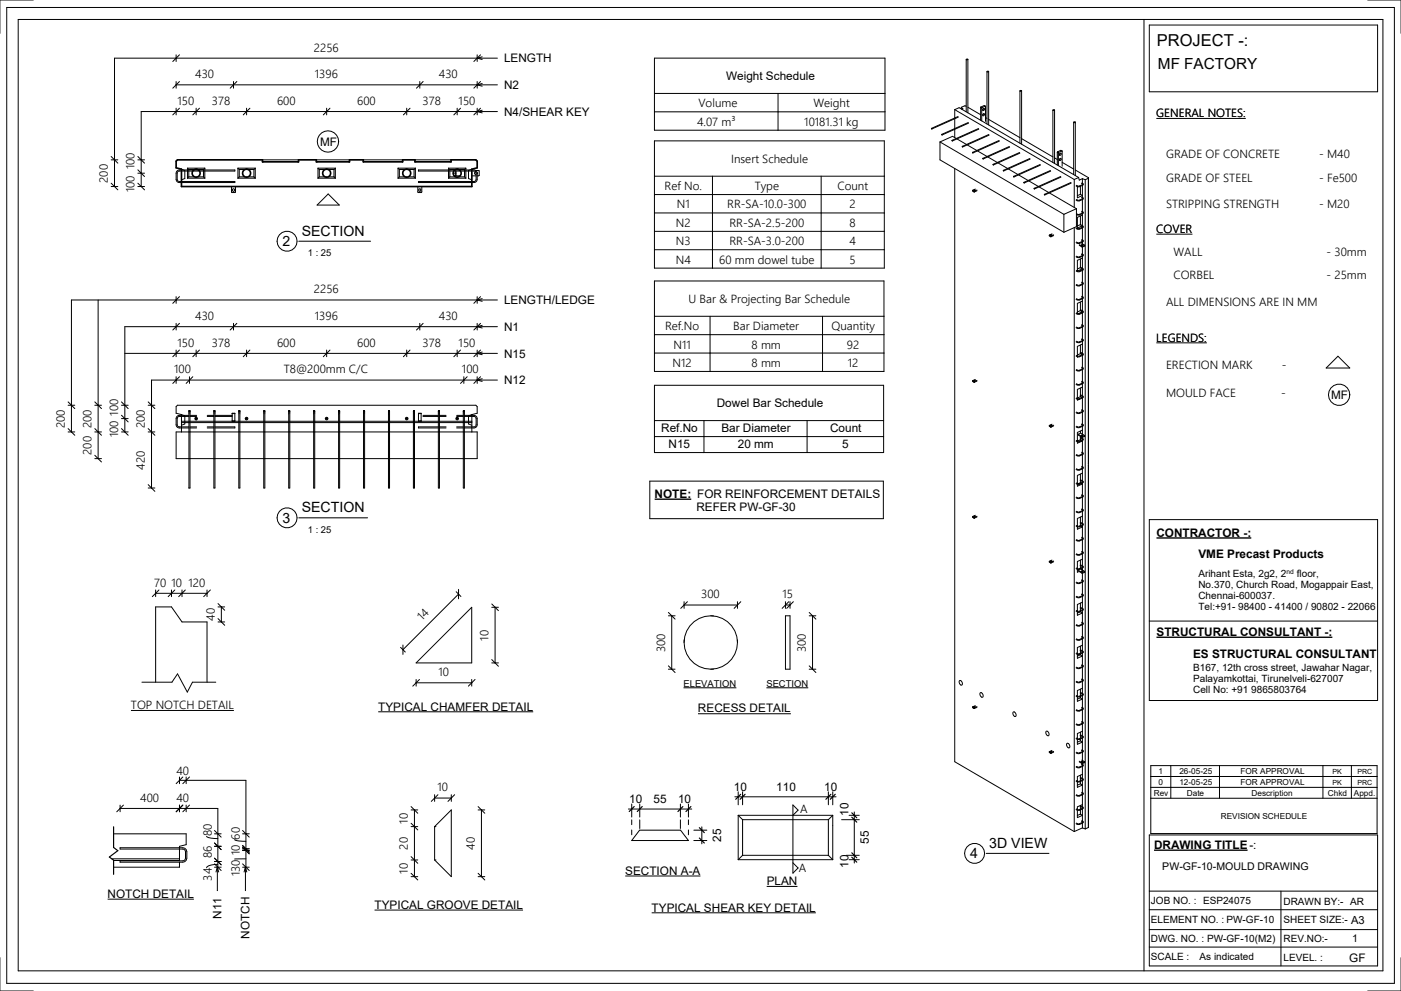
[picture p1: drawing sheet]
<svg xmlns="http://www.w3.org/2000/svg" width="420mm" height="297mm" viewBox="0 0 420 297" stroke-linecap="round" stroke-linejoin="round" font-family="sans-serif">
<g fill="none" stroke="#000" stroke-width=".3">
<path d="M2 2.2h416.1v292.6h-416.1zM5.5 5.8h409.2v285.3h-409.2zM10 0h-10v10M52.8 16.4v2M53.8 16.4l-2 2M143.1 16.4v2M144.1 16.4l-2 2M144.6 17l-1.5 .4 1.5 .4M149.1 17.4h-114.8v38.5M289.7 17.8v15.7M289.8 17.8h.4l-.3 .1zM290.2 17.8v16"/>
<path d="M343 5.8v285.3M344.6 7.5h68.5v20h-68.5zM410.1 0h10v10M52.8 24.4v2M52.8 32.4v2M52.8 25.4h96.3M53.8 32.4l-2 2M53.8 24.4l-2 2M58.8 32.4v2M59.8 32.4l-2 2M70 24.4v2M71 24.4l-2 2"/>
<path d="M73.9 32.4v2M74.9 32.4l-2 2M97.9 32.4v2M98.9 32.4l-2 2M122 32.4v2M123 32.4l-2 2M125.9 24.4v2M126.9 24.4l-2 2M137.1 32.4v2M138.1 32.4l-2 2M143.1 24.4v2M143.1 32.4v2"/>
<path d="M144.1 32.4l-2 2M144.1 24.4l-2 2M144.6 25l-1.5 .4 1.5 .4M144.6 33l-1.5 .4 1.5 .4M149.1 33.4h-106.8v22.5M286.3 32.9l35.8 20.9M286.3 32.9v2.5M286.3 35.6v3M286.3 38.8v2.5M286.3 32.9l1.3-.6 35.8 20.9M287.3 34.9l-8 3.6M287.3 35.1l-7.9 3.6"/>
<path d="M288.2 32.2v.5M288.2 32.2l.5 .4-.3 .2M289.7 31.9l-.5-.2-1 .5M290.2 32.2l3.8 2.2M290.3 36.7l-7.9 3.6M290.4 36.9l-7.9 3.6M293.4 38.5l-7.9 3.6M293.5 38.7l-8 3.6M294 32.2l.4 .2M294 32.2v3.8M294.1 32.1l-.1 .1M294.1 32.1l.3 .2"/>
<path d="M294.4 32.4v3.8M294.4 32.3v.1M294.8 32.6l-.1 .3M294.8 34.1l-.1 .4M295.4 31.8l-.3-.2-1 .5M295.4 31.8l.1 4.6M295.4 31.8l-1 .5M295.5 35.2l.4 .3M295.9 21.5v15.7M296 21.4l.4 .1-.3 .1zM296.4 35.8l9.4 5.5M296.4 21.5v16"/>
<path d="M305.8 27.2v15.7M305.9 27.2h.4l-.3 .2zM306.3 27.2v16M315.7 33v15.7M315.7 32.9l.5 .1-.3 .1zM316.2 33v16M321.9 36.6v15.7M322 36.6l.4 .1-.3 .1zM322.4 36.6v16M33.3 46.9l2 2M33.3 55.9h2M33.3 47.9h2"/>
<path d="M33.3 54.9l2 2M41.3 51.9h2M41.3 54.9l2 2M41.3 55.9h2M41.3 50.9l2 2M41.3 46.9l2 2M41.3 47.9h2M53.1 51.2l.7-.2h16.6v.3h-16.6l-.5 .2-.2 .4 .1 2 .4 .5h16.8v.3h-16.9l-.6-.5-.1-.4v-1.9zM54.4 50.7l1 .4v2.4l-1 .4M56.2 53.4h5.2M56.2 50.4h5.2M56.2 50.4v3"/>
<path d="M56.2 50.4l.4 .4M56.6 53l-.4 .4M56.6 53h1.7M56.6 50.8h1.7M56.6 50.8v2.2M59.3 53h1.7M59.3 50.8h1.7M61 53l.4 .4M61 50.8v2.2M61.4 50.4v3M61.4 50.4l-.4 .4M69.4 55.9l.1 1.8h1l.1-1.8"/>
<path d="M71.3 53.4h5.2M71.3 50.4h5.2M71.3 50.4v3M71.3 50.4l.4 .4M71.7 53h1.8M71.7 50.8h1.8M71.7 53l-.4 .4M71.7 50.8v2.2M74.4 53h1.7M74.4 50.8h1.7M76.1 53l.4 .4M76.1 50.8v2.2"/>
<path d="M76.5 50.4v3M76.5 50.4l-.4 .4M78.7 47.9h10.8M78.7 48.5h.4M89.1 48.5h.4M94.9 47.9h9.9M94.9 48.5h.4M95.3 53.4h5.2M95.3 50.4h5.2M95.3 50.4v3M95.3 50.4l.4 .4M95.7 53h1.8"/>
<path d="M95.7 50.8h1.8M95.7 53l-.4 .4M95.7 50.8v2.2M98.4 53h1.7M98.4 50.8h1.7M100.1 53l.4 .4M100.1 50.8v2.2M100.5 50.4v3M100.5 50.4l-.4 .4M104.3 48.5h.5M108.9 47.9h11.8M108.9 48.5h.2"/>
<path d="M119.4 53.4h5.2M119.4 50.4h5.2M119.4 50.4v3M119.4 50.4l.4 .4M119.8 53h1.7M119.8 50.8h1.7M119.8 53l-.4 .4M119.8 50.8v2.2M120.5 48.5h.2M122.4 53h1.8M122.4 50.8h1.8M124.2 53l.4 .4"/>
<path d="M124.2 50.8v2.2M124.4 47.9h10.8M124.4 48.5h.4M124.6 50.4v3M124.6 50.4l-.4 .4M125.3 55.9l.1 1.8h1l.1-1.8M125.5 51h16.9l.6 .7v2.3l-.4 .6-.5 .1h-16.6v-.3h16.6l.5-.2 .2-.4-.1-2-.4-.5h-16.8zM134.5 53.4h5.2M134.5 50.4h5.2M134.5 50.4v3M134.5 50.4l.4 .4M134.9 48.5h.3"/>
<path d="M134.9 53h1.7M134.9 50.8h1.7M134.9 53l-.4 .4M134.9 50.8v2.2M135.9 51.9h.8M136.2 52.7h1.7M136.7 51.3v1.4M137.6 53h1.7M137.6 50.8h1.7M139.3 53l.4 .4M139.3 50.8v2.2M139.7 50.4v3"/>
<path d="M139.7 50.4l-.4 .4M141.5 50.7l-1 .4v2.4l1 .4M141.5 52.7h1.3M142.6 51.6l-.3 .4 .5 .3M142.6 51.6h.1M142.6 51.1l1.1 .1v1.4l-.6 .1M143 51.7l.1 .4M281.8 42.6v5.3l37.2 21.7M281.8 42.6l37.2 21.7M286.3 50.5v177.9l35.8 20.9M286.7 41.5l-1.1-.6-3.8 1.7M286.9 41.6l2.9 1.7"/>
<path d="M290 43.4l2.9 1.7M291.6 57.1l.4 .4M291.6 57.1l.4 .2M292 57h.4zM292 57.3v.2M292.2 57.5h-.2M292.2 57.3h-.2M292.2 57.3v.2M292.2 57.2h.1M292.4 56.7l-.8 .4M292.9 57.2l-.7 .3M292.9 57l-.7 .3"/>
<path d="M293.1 45.2l2.9 1.7M296.2 47l2.8 1.7M296.5 40.3l-8 3.6M296.6 40.5l-8 3.6M299.2 48.8l2.9 1.7M299.6 42.1l-8 3.6M299.6 42.3l-7.9 3.6M302.3 50.6l2.9 1.7M302.6 43.9l-7.9 3.6M302.7 44.1l-7.9 3.6M305.4 52.4l2.9 1.7M305.7 45.7l-7.9 3.6"/>
<path d="M305.8 45.9l-7.9 3.6M306.3 41.6l9.4 5.4M308.5 54.2l2.8 1.7M308.8 47.5l-7.9 3.6M308.9 47.7l-8 3.6M311.6 56l2.8 1.7M311.9 49.3l-8 3.6M312 49.5l-8 3.6M314.6 57.8l8.2 4.8M315 51.1l-8 3.6M315 51.3l-7.9 3.5M316.2 47.3l.8 .5"/>
<path d="M317 45.7v3.8M317 45.7l.3 .1M317.1 45.5l-.1 .2M317.1 45.5l.3 .2M317.3 45.8v3.9M317.4 45.7l-.1 .1M317.8 46l-.1 .3M317.8 47.6l-.1 .3M318 52.9l-7.9 3.6M318.1 53.1l-7.9 3.5M318.4 45.3l.1 4.5M318.4 45.3l-1 .4"/>
<path d="M318.4 45.3l-.3-.2-1 .4M318.5 48.7l3.4 2M321.1 54.7l-7.9 3.6M321.2 54.9l-8 3.5M322.1 53.8v8.4M322.4 51l4 2.3M323.2 56l-.2 .1v3.2l1.5-.7-.6-.3M323.4 53.2l-1.3 .6M323.4 53.2l.2 .8 .9-.4M323.9 55.8v2.5M323.9 58.3l-.9 .4M324.3 55l.3 .2"/>
<path d="M324.3 59.3l.3 .1M324.4 54.8l.4 .4-.2 .4a1.68 1.68 0 0 1-1.6 .3l-.4-.2M324.4 59.1l.4 .3-.2 .4a1.68 1.68 0 0 1-1.6 .4l-.4-.2M324.5 53.6v1.3M324.5 55.2v.2M324.5 55.6v3.6M324.5 59.4v.2M324.5 59.8v3.6M324.5 53.6l.9 .3M324.6 55.2l-1.1 .6-.8-.2M324.6 59.4l-1.1 .6-.8-.2M325.4 53.9v194.6"/>
<path d="M326.3 53.5v194.6M326.3 53.5l-.9 .4M326.4 53.3l-.1 85.7M326.4 53.3l-.1 .2M95.1 61.5l3.3-3.3 3.3 3.3zM314.6 70.5l.4 .5M314.6 70.5l.4 .3M315 70.5h.4zM315 70.8v.2M315.2 71h-.2M315.2 70.7l-.2 .1M315.2 70.7v.3"/>
<path d="M315.2 70.6h.1M315.4 70.1l-.8 .4M315.9 70.6l-.7 .4M315.9 70.4l-.7 .3M319 64.3v5.3M322.1 68.2v181.1M322.8 62.6v5.3l-3.8 1.7M322.8 62.6l-3.8 1.7M323.6 73.3l.8 .5M323.6 73.6l.8 .4M323.9 77.6l.1 2.5 .8 .6-.2 .3a1.68 1.68 0 0 1-1.6 .4l-.3-.2M323.9 64.7v2.6"/>
<path d="M323.9 67.3l.2 .1M323.9 67.3l-.9 .4M324 67.4l.8 .5-.2 .4a1.68 1.68 0 0 1-1.6 .4l-.4-.2M324.1 67.7l.5 .2M324.3 63.5l.3 .3-.9 .5-.9-.2M324.3 76.3l.3 .3-.9 .4-1-.2M324.3 72l.3 .2M324.4 73.6h.2M324.4 73l.8 .6M324.4 63.3l.4 .4-.2 .3a1.68 1.68 0 0 1-1.6 .4l-.2-.1M324.4 71.8l.4 .4-.2 .3a1.68 1.68 0 0 1-1.6 .4l-.4-.2M324.4 76.1l.4 .3-.2 .4a1.68 1.68 0 0 1-1.6 .4l-.4-.2"/>
<path d="M324.4 73.8h.2M324.4 73.8v.2M324.5 63.7v.2M324.5 64.1v3.6M324.5 67.9v.2M324.5 68.3v3.6M324.5 72.2v.2M324.5 72.6v.5M324.5 73.6h.1M324.5 76.4v.2M324.5 76.8v3.6M324.5 64.5l-1.5 .7v3.2l1.3-.6"/>
<path d="M324.5 77.4l-1.5 .6v3.2M324.6 73.8l-.1 2.4M324.6 67.9l-1.1 .6-.8-.2M324.6 72.2l-1.1 .6-.8-.2M325.2 73.6v.2l-.8 .2M325.2 73.6l-.6 .2M29.4 89.9v47.6M52.8 88.9v2M52.8 96.9v2M53.8 96.9l-2 2M53.8 88.9l-2 2M70 96.9v2"/>
<path d="M71 96.9l-2 2M125.9 96.9v2M126.9 96.9l-2 2M143.1 88.9v2M143.1 96.9v2M144.1 96.9l-2 2M144.1 88.9l-2 2M144.6 89.5l-1.5 .4 1.5 .4M144.6 97.5l-1.5 .4 1.5 .4M149.1 89.9h-127.7v39.6M149.1 97.9h-111.7v31.6M322.7 81.1l.4 .1"/>
<path d="M322.7 93.8l.4 .2M323 80.6l.9-.3 .7 .4M323.9 93l.7 .4M323.9 90.5l.1 2.3 .8 .6-.2 .4a1.68 1.68 0 0 1-1.6 .3l-.4-.1M323.9 93.1l.6 .4-1.2 .5M323.9 93.1h.1M323.9 93.1l-.9 .4M324.2 97.5l.4 .2M324.3 89l.3 .3-.9 .4-1-.1M324.3 84.7l.3 .2M324.4 84.6l.4 .3-.2 .4a1.68 1.68 0 0 1-1.6 .4l-.4-.2M324.4 88.8l.4 .4-.2 .3a1.68 1.68 0 0 1-1.6 .4l-.4-.2"/>
<path d="M324.4 97.3l.4 .4-.2 .3a1.68 1.68 0 0 1-1.6 .4l-.4-.2M324.5 80.6l-1.4 .7M324.5 80.7v.2M324.5 81.1v3.6M324.5 84.9v.2M324.5 85.3v3.6M324.5 89.2v.2M324.5 89.6v3.6M324.5 93.4v.2M324.5 93.8v3.6M324.5 97.7v.2M324.5 98.1v3.6"/>
<path d="M324.5 90.3l-1.5 .6v3.1M324.6 80.7l-.9 .5h-.6M324.6 84.9l-1.1 .6-.8-.2M324.6 93.4l-.9 .6h-.6M324.6 97.7l-1.1 .6-.8-.3M37.4 105.9h111.7M52.8 104.9v2M52.8 112.9v2M53.8 112.9l-2 2M53.8 104.9l-2 2M56.8 112.9v2M57.8 112.9l-2 2"/>
<path d="M58.8 104.9v2M59.8 104.9l-2 2M73.9 104.9v2M74.9 104.9l-2 2M97.9 104.9v2M98.9 104.9l-2 2M122 104.9v2M123 104.9l-2 2M137.1 104.9v2M138.1 104.9l-2 2M139.1 112.9v2M140.1 112.9l-2 2"/>
<path d="M143.1 104.9v2M143.1 112.9v2M144.1 112.9l-2 2M144.1 104.9l-2 2M144.6 113.5l-1.5 .4 1.5 .4M144.6 105.5l-1.5 .4 1.5 .4M149.1 113.9h-103.7v32.4M291.6 114.2l.4 .2M291.6 114.2l.4 .4M292 114.1h.4zM292 114.4v.2M292.2 114.4v.2"/>
<path d="M292.2 114.6h-.2M292.2 114.4h-.2M292.2 114.2h.1M292.4 113.8l-.8 .4M292.9 114.3l-.7 .3M292.9 114l-.7 .4M322.7 106.5l.4 .2M322.7 119.3l.4 .2M323 106.9l.2 .1M323 119.7v.3l.6-.3M323.9 105.8l.7 .4M323.9 118.5l.7 .4"/>
<path d="M323.9 103.4l.1 2.2 .8 .6-.2 .3a1.68 1.68 0 0 1-1.6 .4l-.4-.2M323.9 116.3l.1 2 .8 .6-.2 .4a1.68 1.68 0 0 1-1.6 .3l-.4-.1M323.9 105.8v.2M323.9 118.6v.3M323.9 118.9l.5 .3M323.9 118.9l-.9 .4M323.9 106l.6 .4M323.9 106l-.9 .4M324.3 101.7l.3 .3-.9 .5-1-.2M324.3 114.5l.3 .2M324.3 110.3l.3 .1M324.4 101.6l.4 .3-.2 .4a1.68 1.68 0 0 1-1.6 .3l-.4-.1"/>
<path d="M324.4 110.1l.4 .3-.2 .4a1.68 1.68 0 0 1-1.6 .3l-.4-.1M324.4 114.3l.4 .4-.2 .3a1.68 1.68 0 0 1-1.6 .4l-.4-.2M324.5 106.4l-1 .4-.4-.1M324.5 101.9v.2M324.5 102.3v3.6M324.5 106.2v.2M324.5 106.6v3.6M324.5 110.4v.2M324.5 110.8v3.6M324.5 114.7v.1M324.5 115.1v3.6M324.5 118.9v.2"/>
<path d="M324.5 119.3v3.6M324.5 103.2l-1.5 .6v2.9M324.5 116.1l-1.5 .6v2.8M324.6 106.2l-.1 .2M324.6 110.4l-1.1 .6-.8-.2M324.6 114.7l-1.1 .6-.8-.3M324.6 118.9l-.9 .6h-.6M401.2 106.8l3.5 3.5h-7.1zM20.4 121.5h2M20.4 129.5h2M20.4 120.5l2 2M20.4 128.5l2 2"/>
<path d="M28.4 137.5h2M28.4 121.5h2M28.4 129.5h2M28.4 136.5l2 2M28.4 128.5l2 2M28.4 120.5l2 2M36.4 121.5h2M36.4 129.5h2M36.4 120.5l2 2M36.4 128.5l2 2M36.4 124.5l2 2M36.4 125.5h2"/>
<path d="M44.4 121.5h2M44.4 129.5h2M44.4 120.5l2 2M44.4 128.5l2 2M52.8 129.5h90.3v8h-90.3zM54.4 124.3l1 .4v2.4l-1 .4M54.4 124.3l-1.6-.4v-2l.4-.4h89.5l.4 .4v2l-1.6 .4M54.4 126.7h87.1M54.4 124.3v5.2M54.4 126.3h87.1M56.7 124.9h-3.1l-.5 .6 .1 2 .2 .4 3.3 .1M56.7 124.5l-3.2 .1-.6 .4-.1 .5v2.1l.5 .6 3.4 .1"/>
<path d="M56.7 123.3v23h.3v-23M56.7 123.2v.1M56.7 123.2h.1M56.7 123.1v.1M56.7 123.1h.1M56.8 123.1h-.1M56.8 123.1h.1M56.9 123.1l.1 .1M57 123.2v.1M57 128.3h2M57 128h2M57 124.5h2"/>
<path d="M57 124.9h2M62.1 128.3h2M62.1 128h2M62.1 124.5h2M62.1 124.9h2M64.1 123.3v23h.3v-23M64.1 123.2v.1M64.2 123.2h-.1M64.2 123.1v.1M64.2 123.1h.1M64.3 123.1h-.1M64.3 123.1h.1"/>
<path d="M64.4 123.1v.1M64.4 123.2h.1M64.4 123.2v.1M64.4 128h6v.3h-6M64.4 124.5h5.2M64.4 124.9h5.2M69.6 126.3v-2.4h.8v2.4M69.6 124h.8M69.6 126.2h.8M71.6 123.2v.1M71.6 123.2h.1M71.7 123.1l-.1 .1"/>
<path d="M71.7 123.1h.1M71.8 123.1h-.1M71.8 123.1h.1M71.9 123.1v.1M71.9 123.2v23.1h-.3v-23M79.1 123.3v23h.3v-23M79.1 123.2v.1M79.2 123.1l-.1 .1M79.2 123.1h.1M79.3 123.1h.1M79.4 123.1v.1M79.4 123.2h.1"/>
<path d="M79.4 123.2v.1M86.6 123.3v23h.3v-23M86.6 123.2v.1M86.6 123.2h.1M86.6 123.1v.1M86.6 123.1h.1M86.7 123.1h-.1M86.7 123.1h.1M86.8 123.1h.1M86.8 123.1l.1 .1M86.9 123.2v.1M94 123.3v23h.4v-23"/>
<path d="M94 123.2v.1M94.1 123.2h-.1M94.1 123.1v.1M94.1 123.1h.1M94.2 123.1h-.1M94.2 123.1h.1M94.2 123.1l.2 .1M94.4 123.2v.1M101.5 123.3v23h.3v-23M101.5 123.2v.1M101.5 123.2h.1M101.6 123.1l-.1 .1"/>
<path d="M101.7 123.1h-.1M101.7 123.1h.1M101.8 123.1v.1M101.8 123.2h.1M101.8 123.2v.1M109 123.3v23h.3v-23M109 123.2v.1M109.1 123.1l-.1 .1M109.2 123.1h-.1M109.2 123.1h.1M109.3 123.1v.1M109.3 123.2h.1"/>
<path d="M109.3 123.2v.1M116.5 123.3v23h.3v-23M116.5 123.2v.1M116.6 123.1l-.1 .1M116.6 123.1h.1M116.7 123.1h.1M116.8 123.1v.1M116.8 123.2h.1M116.8 123.2v.1M124 123.3v23h.3v-23M124 123.2v.1M124 123.2h.1"/>
<path d="M124 123.1v.1M124 123.1h.1M124.1 123.1h-.1M124.1 123.1h.1M124.2 123.1l.1 .1M124.3 123.2v.1M125.5 126.3v-2.4h.8v2.4M125.5 124h.8M125.5 126.2h.8M126.8 124.5h4.6M126.8 124.9h4.6M131.4 128h-5.9v.3h5.9"/>
<path d="M131.5 123.2l-.1 23.1h.4v-23M131.5 123.1v.1M131.5 123.1h.1M131.6 123.1h-.1M131.6 123.1h.1M131.7 123.1v.1M131.7 123.2h.1M131.8 123.2v.1M131.8 128.3h1.9M131.8 128h1.9M131.8 124.5h1.9M131.8 124.9h1.9"/>
<path d="M136.9 128.3h2M136.9 128h2M136.9 124.5h2M136.9 124.9h2M138.9 123.3v23h.3v-23M138.9 123.2v.1M138.9 123.2h.1M139 123.1l-.1 .1M139 123.1h.1M139.1 123.1h-.1M139.1 123.1h.1M139.2 123.1h.1"/>
<path d="M139.2 123.1v.1M139.2 123.2h.1M139.2 123.2v.1M139.2 124.9h3.1l.5 .6-.1 2-.3 .4-3.2 .1M139.2 124.5l3.2 .1 .5 .4 .2 .5-.1 2.1-.4 .6-3.4 .1M141.5 124.3l-1 .4v2.4l1 .4M141.5 124.3v5.2M314.6 127.6l.4 .4M314.6 127.6l.4 .2M315 127.5h.4zM315 127.8v.2M315.2 127.8v.2"/>
<path d="M315.2 128h-.2M315.2 127.8h-.2M315.2 127.7h.1M315.4 127.2l-.8 .4M315.9 127.5l-.7 .3M315.9 127.7l-.7 .3M322.7 132l.4 .2M323.2 130.4l1.2 .7M323.2 130.2l1.2 .7M323.7 129.9l-.3 .2M323.9 131.2l.7 .5M323.9 130.8l.1 .3 .8 .5-.2 .4a1.68 1.68 0 0 1-1.6 .4l-.4-.2"/>
<path d="M323.9 129.2v.6l1.3 .8M323.9 131.3v.5M323.9 131.8l.3 .2M323.9 131.8l-.9 .4M324.3 123l.3 .2M324.3 127.2l.3 .2M324.3 135.7l.3 .2M324.3 140l.3 .2M324.4 130.6h.2M324.4 122.8l.4 .3-.2 .4a1.68 1.68 0 0 1-1.6 .4l-.4-.2M324.4 127.1l.4 .3-.2 .4a1.68 1.68 0 0 1-1.6 .3l-.4-.1M324.4 135.6l.4 .3-.2 .4a1.68 1.68 0 0 1-1.6 .3l-.4-.1"/>
<path d="M324.4 139.8l.4 .3-.2 .4a1.68 1.68 0 0 1-1.6 .4l-.4-.2M324.4 132.1l-1.4 .8v-.5M324.4 130.9v.2M324.4 130.9h.2M324.5 123.2v.1M324.5 123.6v3.6M324.5 127.4v.2M324.5 127.8v2.4M324.5 130.6v.1M324.5 131.6v.2M324.5 132.1v3.6M324.5 135.9v.2"/>
<path d="M324.5 136.3v3.6M324.5 129l-1.5 .6v2.6M324.6 130.9l-.1 .5M324.6 123.2l-1.1 .6-.8-.3M324.6 127.4l-1.1 .6-.8-.2M324.6 131.7l-.9 .5h-.6M324.6 135.9l-1.1 .6-.8-.2M325.2 130.6v.2l-.8 .3M325.2 130.6l-.6 .3M326.3 139.4v108.7M44.4 146.3h2M44.4 145.3l2 2"/>
<path d="M194.8 144.2h70.1v11.3h-70.1zM291.6 154.9l.4 .2M291.6 154.9l.4 .4M292 154.8h.4zM292 155.1v.2M292.2 155.1v.2M292.2 155.3h-.2M292.2 155.1h-.2M292.2 155h.1M292.4 154.5l-.8 .4M292.9 154.8l-.7 .3M292.9 155l-.7 .3"/>
<path d="M322.7 144.8l.4 .2M322.7 157.5l.4 .2M323.1 157.7h.6M323.2 158h-.2M323.9 156.7l.7 .5-1 .5M323.9 144l.7 .4M323.9 142.1l.1 1.7 .8 .6-.2 .4a1.68 1.68 0 0 1-1.6 .3l-.4-.1M323.9 155l.1 1.6 .8 .5-.2 .4a1.68 1.68 0 0 1-1.6 .4l-.4-.2M323.9 144v.7M323.9 156.8v.8M323.9 144.7l.2 .1M323.9 144.7l-.7 .3"/>
<path d="M324.1 157.7l.4 .3-1.5 .7v-.8M324.3 148.5l.3 .2M324.3 152.7l.3 .2M324.3 144.9l.2 .2-1.5 .7v-.6M324.4 148.3l.4 .3-.2 .4a1.68 1.68 0 0 1-1.6 .4l-.4-.2M324.4 152.6l.4 .3-.2 .4a1.68 1.68 0 0 1-1.6 .3l-.4-.1M324.5 140.1v.2M324.5 140.6v3.6M324.5 144.4v.2M324.5 144.8v3.6M324.5 148.6v.2M324.5 149.1v3.6"/>
<path d="M324.5 152.9v.2M324.5 153.3v3.6M324.5 157.1v.2M324.5 157.5v3.7M324.5 141.9l-1.5 .6v2.5M324.5 154.8l-1.5 .6v2.3M324.6 140.2l-1.1 .6-.8-.3M324.6 144.4l-.9 .6h-.6M324.6 148.7l-1.1 .6-.8-.3M324.6 152.9l-1.1 .6-.8-.2M344.6 155.8h68.5v54.2h-68.5zM46.7 176.9v2"/>
<path d="M46.7 177.9h15.4M47.7 176.9l-2 2M51.4 176.9v2M52.4 176.9l-2 2M54.6 176.9v2M55.6 176.9l-2 2M62.1 176.9v2M63.1 176.9l-2 2M136.8 177.4l1.4 1.4M137.5 178.1l-16.7 16.7M137.5 176.7v2.8M314.6 168.3l.4 .3"/>
<path d="M314.6 168.3l.4 .5M315 168.3h.4zM315 168.6v.2M315.2 168.5v.3M315.2 168.8h-.2M315.2 168.5l-.2 .1M315.2 168.4h.1M315.4 167.9l-.8 .4M315.9 168.4l-.7 .4M315.9 168.2l-.7 .3M322.7 170.3l.4 .2M323 170.7v.8l.6-.2"/>
<path d="M323.3 171l1.1 .6M323.5 170.7l-.5 .2M323.6 171.4l.8 .4M323.9 169.5l.7 .5-1.1 .5h-.4M323.9 167.9l.1 1.4 .8 .6-.2 .4a1.68 1.68 0 0 1-1.6 .3l-.4-.2M323.9 169.5v.8M324 170.5l.5 .4M324 170.6l1.2 .7M324.3 161.2l.3 .2M324.3 165.5l.3 .2M324.3 174l.3 .1M324.3 178.2l.3 .2"/>
<path d="M324.4 171.4h.2M324.4 161.1l.4 .3-.2 .4a1.68 1.68 0 0 1-1.6 .3l-.4-.1M324.4 165.3l.4 .3-.2 .4a1.68 1.68 0 0 1-1.6 .4l-.4-.2M324.4 173.8l.4 .3-.2 .4a1.68 1.68 0 0 1-1.6 .4l-.4-.2M324.4 178l.4 .4-.2 .4a1.68 1.68 0 0 1-1.6 .3l-.4-.2M324.4 171.6v.2M324.4 171.6h.2M324.5 161.4v.2M324.5 161.8v3.6M324.5 165.6v.2M324.5 166v3.7M324.5 169.9v.2"/>
<path d="M324.5 170.3v.6M324.5 171.4h.1M324.5 174.1v.2M324.5 174.5v3.6M324.5 178.4v.2M324.5 178.8v3.6M324.5 167.7l-1.5 .6v2.2M324.5 170.9h.1M324.6 171.6l-.1 2.3M324.6 161.4l-1.1 .6-.8-.2M324.6 165.7l-1.1 .6-.8-.3M324.6 174.1l-1.1 .7-.8-.3"/>
<path d="M324.6 178.4l-1.1 .6-.8-.2M325.2 171.3v.3l-.8 .2M325.2 171.3l-.6 .3M65.4 182h2M65.4 186.5h2M65.4 180.9l2 2.1M65.4 185.5l2 2M66.4 182v4.5M120.1 194.1l1.4 1.4M120.8 193.4v2.8M141.4 182.1v16.6h-16.6zM147.4 198.7h2"/>
<path d="M147.4 197.7l2 2M147.4 181.1l2 2M147.4 182.1h2M148.4 182.1v16.6M205.1 191.8v.8M213.1 184.6h.8M221.1 191.8v.8M235.5 184.6h1.4v16h-1.4zM322.7 183l.4 .2M322.7 195.8l.4 .1M323 196.2v1.1l1.5-.6-.6-.4M323.8 195l.8 .5-1.1 .5-.4-.1"/>
<path d="M323.9 182.2l.7 .6-1.1 .5-.4-.1M323.9 180.8l.1 1.3 .8 .5-.2 .4a1.68 1.68 0 0 1-1.6 .4l-.4-.2M323.9 193.7l.1 1.1 .8 .6-.2 .4a1.68 1.68 0 0 1-1.6 .3l-.4-.2M323.9 183.4l.6 .4-1.5 .6v-1M323.9 182.3v.8M323.9 183.3v.1M323.9 195v.8M323.9 196.1v.2M323.9 196.3l-.9 .4M323.9 183.4l-.9 .4M324.3 186.7l.3 .2M324.3 191l.3 .1"/>
<path d="M324.3 199.5l.3 .1M324.4 186.5l.4 .4-.2 .4a1.68 1.68 0 0 1-1.6 .3l-.4-.2M324.4 190.8l.4 .3-.2 .4a1.68 1.68 0 0 1-1.6 .4l-.4-.2M324.4 199.3l.4 .3-.2 .4a1.68 1.68 0 0 1-1.6 .4l-.3-.2M324.5 182.6v.2M324.5 183v3.7M324.5 186.9v.2M324.5 187.3v3.6M324.5 191.1v.2M324.5 191.5v3.6M324.5 195.4v.2M324.5 195.8v3.6"/>
<path d="M324.5 199.6v.2M324.5 180.5l-1.5 .7v2M324.5 193.4l-1.5 .7v1.9M324.6 186.9l-1.1 .6-.8-.2M324.6 191.1l-1.1 .7-.8-.3M324.6 199.6l-1.1 .7-.8-.3M344.6 186.2h68.5M39.3 213h30.8M42.6 204.5h9l1.6-2.5 3 5.5 1.5-3h7M46.7 204.5v-22.5h4.7l3.2 4.5h7.5v18M113.4 213.4h46.5M124.8 204.7h16.6"/>
<path d="M124.8 203.7v2M125.8 203.7l-2 2M141.4 203.7v2M142.4 203.7l-2 2M213.1 200.6h.8M287.7 204a.75 .75 0 0 1 .8 .5 .75 .75 0 0 1-.3 .9l-.3-.1a.94 .94 0 0 1-.2-1.3zM291.6 212l.4 .4M291.6 212l.4 .2M292 211.9h.4zM292 212.2v.2M292.2 212.2v.2M292.2 212.4h-.2"/>
<path d="M292.2 212.2h-.2M292.2 212h.1M292.4 211.6l-.8 .4M292.9 212.1l-.7 .3M292.9 211.8l-.7 .4M294 207.7a.75 .75 0 0 1 .7 .5 .75 .75 0 0 1-.3 .8l-.2-.1a.94 .94 0 0 1-.2-1.2zM303.8 213.5a.75 .75 0 0 1 .8 .4 .75 .75 0 0 1-.3 .9l-.2-.1a.94 .94 0 0 1-.3-1.2zM313.7 219.2a.75 .75 0 0 1 .8 .5 .75 .75 0 0 1-.3 .9l-.3-.2a.94 .94 0 0 1-.2-1.2zM322.7 208.5l.4 .2M323 208.9v1.3l1.5-.6-.6-.4M323.9 207.7l.7 .6-1.1 .4h-.4M323.9 206.6l.1 1 .8 .5-.2 .4a1.68 1.68 0 0 1-1.6 .4l-.4-.2"/>
<path d="M323.9 219.5l.1 .8 .8 .6-.2 .4a1.68 1.68 0 0 1-1.6 .3l-.4-.2M323.9 207.8v.8M323.9 208.8v.4M323.9 209.2l-.9 .4M324.3 203.7l.3 .2M324.3 212.2l.3 .2M324.3 216.5l.3 .1M324.4 203.5l.4 .4-.2 .4a1.68 1.68 0 0 1-1.6 .3l-.4-.2M324.4 212l.4 .4-.2 .4a1.68 1.68 0 0 1-1.6 .3l-.4-.2M324.4 216.3l.4 .3-.2 .4a1.68 1.68 0 0 1-1.6 .4l-.4-.2M324.5 200v3.6M324.5 203.9v.2"/>
<path d="M324.5 204.3v3.6M324.5 208.1v.2M324.5 208.5v3.6M324.5 212.4v.2M324.5 212.8v3.6M324.5 216.6v.2M324.5 217v3.6M324.5 206.3l-1.5 .7v1.7M324.5 219.2l-1.5 .7v1.5M324.6 203.9l-1.1 .6-.8-.2M324.6 212.4l-1.1 .6-.8-.2M324.6 216.6l-1.1 .6-.7-.2"/>
<path d="M53.8 233.9h19.9v26.1M53.8 232.9v2M54.8 232.9l-2 2M55.8 232.9v2M56.8 232.9l-2 2M130.3 238.3v2M130.3 239.3h5M131.3 238.3l-2 2M135.3 238.3v2M136.3 238.3l-2 2M314.6 225.4l.4 .4M314.6 225.4l.4 .2"/>
<path d="M315 225.3h.4zM315 225.6v.2M315.2 225.6v.2M315.2 225.8h-.2M315.2 225.6h-.2M315.2 225.4v.1M315.4 225l-.8 .4M315.9 225.5l-.7 .3M315.9 225.3l-.7 .3M319.9 222.9a.75 .75 0 0 1 .8 .5 .75 .75 0 0 1-.3 .8l-.2-.1a.94 .94 0 0 1-.3-1.2zM322.7 221.3l.4 .1M322.7 234l.4 .2"/>
<path d="M323 221.7v1.4l1.5-.6-.6-.4M323 234.4v1.6l1.5-.6-.6-.4M323.6 228.4l.8 .5M323.6 228.2l.8 .5M323.9 220.5l.7 .4M323.9 233.2l.7 .4M323.9 232.4l.1 .7 .8 .5-.2 .4a1.68 1.68 0 0 1-1.6 .4l-.4-.2M323.9 220.5v.8M323.9 221.5v.6M323.9 233.3v.8M323.9 234.3v.7M323.9 235l-.9 .4"/>
<path d="M323.9 222.1l-.9 .4M324.3 229.2l.3 .2M324.3 225l.3 .1M324.3 237.7l.3 .2M324.4 228.4h.2M324.4 227.9l.8 .5M324.4 224.8l.4 .3-.2 .4a1.68 1.68 0 0 1-1.6 .4l-.4-.2M324.4 229l.4 .4-.2 .3a1.68 1.68 0 0 1-1.6 .4l-.4-.2M324.4 237.5l.4 .4-.2 .3a1.68 1.68 0 0 1-1.6 .4l-.4-.2M324.4 228.7v.2M324.4 228.7h.2M324.5 220.9v.2"/>
<path d="M324.5 221.3v3.6M324.5 225.1v.2M324.5 225.5v2.5M324.5 228.4v.1M324.5 229.4v.2M324.5 229.8v3.6M324.5 233.6v.2M324.5 234v3.6M324.5 237.9v.2M324.5 238.3v3.6M324.5 232.1l-1.5 .7v1.4M324.6 228.7l-.1 .4"/>
<path d="M324.6 220.9l-.9 .6-.6-.1M324.6 225.1l-1.1 .6-.8-.2M324.6 229.4l-1.1 .6-.8-.2M324.6 233.6l-.9 .6h-.6M324.6 237.9l-1.1 .6-.8-.2M325.2 228.4v.2l-.8 .3M325.2 228.4l-.6 .3M33.5 257.5h20.3M34.1 250h21.7v3.2l-2 .5v4.4M34.1 258h19.7M36 254.1h18.8l.6 .2 .5 .4 .1 2.6-.1 .6-.5 .4-.6 .2h-18.8v-.4h18.8l.7-.4 .1-.4-.1-2.4-.7-.4h-18.8zM36 242.4h29.3v17.6"/>
<path d="M36 241.4v2M37 241.4l-2 2M53.8 258.5v1.5h-19.7M53.8 241.4v2M54.8 241.4l-2 2M55.8 241.4v2M56.8 241.4l-2 2M61.9 250.7a2.97 2.97 0 0 0 2.4 .7h1M64.3 260h2M64.3 250h2M64.3 259l2 2M64.3 249l2 2"/>
<path d="M64.3 253.7h2M64.3 252.7l2 2M64.3 258.3h2M64.3 257.3l2 2M65.2 259.9v7.1M65.2 259.9l-.4 1.5M65.2 259.9l.4 1.5M65.3 259.1a4.1 4.1 0 0 0-3.4 1.1M70.4 251.7l.6 .3 2.7 .2M72.7 260h2M72.7 259l2 2M72.7 249l2 2"/>
<path d="M72.7 254.5h2M72.7 253.5l2 2M72.7 255h2M72.7 254l2 2M72.7 250h2M73.6 259.9v7.1M73.6 259.9l-.4 1.5M73.6 259.9l.4 1.5M73.7 257.5h-3.3M123.3 247.8h2M123.3 257.8h2M123.3 256.8l2 2"/>
<path d="M123.3 246.8l2 2M123.3 241.8l2 2M123.3 242.8h2M124.3 242.8v20M130.3 247.8v10M130.3 247.8l5-5v20l-5-5M130.3 247.8h.4M130.3 257.8h.4M143.4 242.8h2M143.4 241.8l2 2M144.4 242.8v20M189.4 245.8v1.4"/>
<path d="M189.4 248.8v1.5M191.8 248.9h12.3l2.3 3.1h-17zM191.8 245.8v2.6M204 245.8v2.6M206.4 245.8v1.4M206.4 248.8v1.5M221.3 244.4h28.4M221.3 257.7h28.4M221.3 244.4v13.3M221.3 244.4l1.4 1.3M222.7 245.7h25.7M222.7 256.4h25.7"/>
<path d="M222.7 245.7v10.7M222.7 256.4l-1.4 1.3M237.7 244.4l1.6-1.5-1.6-1.6v20.5l1.6-1.6-1.6-1.5M248.4 245.7v10.7M248.4 256.4l1.3 1.3M249.7 244.4v13.3M249.7 244.4l-1.3 1.3M323 242.9v2.2l1.5-.7-.6-.3M323.9 241.7l.7 .4M323.9 241.6l.9 .5-.2 .4a1.68 1.68 0 0 1-1.6 .4l-.4-.2M323.9 241.8v.8M323.9 242.8v1.3"/>
<path d="M323.9 244.1l-.9 .4M324.3 246.2l.3 .2M324.4 246l.4 .4-.2 .3a1.68 1.68 0 0 1-1.6 .4l-.4-.2M324.5 248.2l-2.4 1.1M324.5 248.2l.9 .3M324.5 242.1v.2M324.5 242.5v3.6M324.5 246.4v.2M324.5 246.8v1.4M324.5 241.2l-1.5 .7v.8M324.6 242.1l-1.1 .6-.8-.2M324.6 246.4l-1.1 .6-.8-.2"/>
<path d="M326.3 248.1l-.9 .4M344.6 250.3h68.5v39.3h-68.5zM32.3 269.6h25.8M112.3 272.8h44.5M123.3 261.8l2 2M123.3 262.8h2M143.4 262.8h2M143.4 261.8l2 2M344.6 272.7h68.5M344.6 267.2h68.5M344.6 278.7h68.5M384.1 267.2v22.4"/>
<path d="M0 287.1v10h10M344.6 283.9h68.5M420.1 287.1v10h-10"/>
<circle cx="279.3" cy="38.6" r=".08"/>
<circle cx="295" cy="32.8" r=".3"/>
<circle cx="295" cy="34.3" r=".3"/>
<circle cx="70.1" cy="57" r=".37"/>
<circle cx="98.3" cy="42.4" r="3.2"/>
<circle cx="125.9" cy="57" r=".37"/>
<circle cx="282.4" cy="40.4" r=".08"/>
<circle cx="285.5" cy="42.2" r=".08"/>
<circle cx="288.6" cy="44" r=".08"/>
<circle cx="291.7" cy="45.8" r=".08"/>
<circle cx="294.7" cy="47.6" r=".08"/>
<circle cx="297.8" cy="49.4" r=".08"/>
<circle cx="300.9" cy="51.2" r=".08"/>
<circle cx="304" cy="53" r=".08"/>
<circle cx="307" cy="54.8" r=".08"/>
<circle cx="310.1" cy="56.6" r=".08"/>
<circle cx="313.2" cy="58.4" r=".08"/>
<circle cx="317.9" cy="46.2" r=".3"/>
<circle cx="317.9" cy="47.8" r=".3"/>
<circle cx="324.5" cy="73.5" r=".21"/>
<circle cx="401.5" cy="118.4" r="3.2"/>
<circle cx="58.8" cy="125.5" r=".4"/>
<circle cx="73.9" cy="125.5" r=".4"/>
<circle cx="97.9" cy="125.5" r=".4"/>
<circle cx="122" cy="125.5" r=".4"/>
<circle cx="137.1" cy="125.5" r=".4"/>
<circle cx="324.5" cy="130.5" r=".21"/>
<circle cx="324.5" cy="171.3" r=".21"/>
<circle cx="213.1" cy="192.6" r="8"/>
<circle cx="324.5" cy="228.3" r=".21"/>
</g>
<g fill="none" stroke="#000" stroke-width=".5">
<path d="M52.8 48.3l.4-.4h25.5v.6h10.8v-.6h5.4v.6h9.9v-.6h4.1v.6h11.8v-.6h3.7v.6h10.8v-.6h7.5l.4 .4v2l-1.6 .4v5.2h-87.1v-5.2l-1.6-.4z"/>
<circle cx="58.8" cy="51.9" r="1.2"/>
<circle cx="73.9" cy="51.9" r="1.2"/>
<circle cx="97.9" cy="51.9" r="1.2"/>
<circle cx="122" cy="51.9" r="1.2"/>
<circle cx="137.1" cy="51.9" r="1.2"/>
</g>
<g fill="#000">
<circle cx="58.8" cy="125.5" r=".4"/>
<circle cx="73.9" cy="125.5" r=".4"/>
<circle cx="97.9" cy="125.5" r=".4"/>
<circle cx="122" cy="125.5" r=".4"/>
<circle cx="137.1" cy="125.5" r=".4"/>
</g>
<path d="M34.1 247.9v6.2l1.2 .9-2.5 1.9 1.3 1v4.2" fill="none" stroke="#000" stroke-width=".35"/>
<g fill="#fff">
<path d="M346.9 9.5h27.5v5.4h-27.5z"/>
<path d="M405.1 273.8h4.1v3.9h-4.1z"/>
<path d="M346.8 187.4h51.8v4.1h-51.8z"/>
<path d="M357.7 193.9h54.2v4.1h-54.2z"/>
<path d="M346 251.2h27.6v4.2h-27.6z"/>
<path d="M373.6 251.2h1v4.2h-1z"/>
<path d="M374.6 251.2h2.2v4.2h-2.2z"/>
<path d="M346.8 157.6h27.9v4.1h-27.9z"/>
<path d="M359.3 164.1h37.3v4.1h-37.3z"/>
<path d="M359.7 285.1h16.3v3.3h-16.3z"/>
<path d="M405.5 279.4h1.7v3.7h-1.7z"/>
<path d="M367.7 274.1h14.3v3.3h-14.3z"/>
<path d="M347.2 16.6h29.6v5.1h-29.6z"/>
<path d="M348.5 258h44.2v3.6h-44.2z"/>
<path d="M361.9 279.8h20.4v3.3h-20.4z"/>
<path d="M404.8 268.8h4.1v3.3h-4.1z"/>
<path d="M360.7 268.5h14.3v3.3h-14.3z"/>
</g>
<path d="M196.3 149.7h11M346.8 161.3h28.4M346.8 191h52.7M346 254.9h28.1" fill="none" stroke="#000" stroke-width=".41"/>
<g fill="none" stroke="#000" stroke-width=".3">
<path d="M196.2 17.4h69.2v21.6h-69.2zM196.2 33.5h69.2M196.2 28h69.2M233.3 28v11M346.7 35.5h26.8M196.2 42.2h68.9v38.2h-68.9zM196.2 58.3h68.9M196.2 52.8h68.9M213.6 52.8v27.6M246.2 52.8v27.6M89.6 72.3h21.5M196.2 74.9h68.9"/>
<path d="M196.2 69.4h68.9M196.2 63.8h68.9M346.7 70.2h10.8M196.2 84.2h68.8v27.2h-68.8zM196.2 94.8h68.8M212.9 94.8v16.6M246.6 94.8v16.6M196.2 115.5h68.7v20.2h-68.7zM196.2 105.8h68.8M196.2 100.3h68.8M346.7 102.8h15.2M196.2 130.9h68.7"/>
<path d="M196.2 126.1h68.7M211.1 126.1v9.6M242 126.1v9.6M89.6 155.2h20.6M200.4 183.6l2 2M200.4 184.6h2M200.4 199.6l2 2M201.4 184.6v16M205.1 181.4h16M205.1 180.4v2M206.1 180.4l-2 2M221.1 180.4v2"/>
<path d="M222.1 180.4l-2 2M235.5 181.4h1.4M235.5 180.4v2M236.5 180.4l-2 2M236.9 180.4v2M237.9 180.4l-2 2M242.6 184.6h2M242.6 199.6l2 2M242.6 183.6l2 2M243.6 184.6v16M200.4 200.6h2M204.9 206.2h15.9"/>
<path d="M209.3 214h27.8M229.8 206.2h12.5M242.6 200.6h2M220.3 238.9h30.4M221.3 237.4v3.9M222.7 237.4v3.9M248.4 237.4v3.9M249.7 237.4v3.9M345 229.5h67.9v20.4h-67.9zM345 232.8h67.9M345 236h67.9M345 239.3h67.9"/>
<path d="M351.1 229.5v9.8M365.7 229.5v9.8M396.7 229.5v9.8M405.2 229.5v9.8M188.4 242.5h19M189.4 241v3.9M191.8 241v3.9M204 241v3.9M206.4 241v3.9M208 252h3.9M208 248.9h3.9M210.4 247.9v5.1"/>
<path d="M252.3 245.7h5.3M253.7 256.4h3.9M254.6 257.7h3M254.6 244.4h3M256.1 243.4v15.3M295.7 255.8h18.8M187.5 262.6h22.5M195.4 273.7h49.2M229.9 265.7h9.2"/>
<circle cx="86.1" cy="72.3" r="3"/>
<circle cx="86.1" cy="155.2" r="3"/>
<circle cx="292.2" cy="255.8" r="3"/>
</g>
<g fill="none" stroke="#000" stroke-width=".35">
<path d="M222.1 238.1l-1.5 1.5M223.4 238.1l-1.5 1.5M249.1 238.1l-1.5 1.5M250.4 238.1l-1.5 1.5M190.2 241.8l-1.5 1.5M192.6 241.8l-1.5 1.5M204.8 241.8l-1.5 1.5M207.2 241.8l-1.5 1.5M209.7 251.2l1.5 1.5M209.7 248.1l1.5 1.5M255.4 257l1.5 1.5M255.4 255.7l1.5 1.5"/>
<path d="M255.4 245l1.5 1.5M255.4 243.7l1.5 1.5"/>
</g>
<text font-size="4.9" x="346.9" y="13.9">PROJECT -:</text>
<text font-size="4.6" x="347.2" y="20.7">MF FACTORY</text>
<g font-size="4.2">
<text x="90.5" y="70.6">SECTION</text>
<text x="84.7" y="73.8">2</text>
<text x="90.5" y="153.5">SECTION</text>
<text x="84.7" y="156.7">3</text>
<text x="290.8" y="257.3">4</text>
<text x="296.6" y="254.1">3D VIEW</text>
</g>
<g font-size="3.5">
<text x="94.1" y="15.4">2256</text>
<text x="58.5" y="23.4">430</text>
<text x="94.4" y="23.4">1396</text>
<text x="131.6" y="23.4">430</text>
<text x="151.1" y="18.7">LENGTH</text>
<text x="217.7" y="23.9">Weight Schedule</text>
<text x="151.1" y="26.7">N2</text>
<text x="53.2" y="31.4">150</text>
<text x="63.6" y="31.4">378</text>
<text x="83.1" y="31.4">600</text>
<text x="107.1" y="31.4">600</text>
<text x="126.7" y="31.4">378</text>
<text x="137.5" y="31.4">150</text>
<text x="151.1" y="34.7">N4/SHEAR KEY</text>
<text x="209.4" y="32.2">Volume</text>
<text x="243.9" y="32.2">Weight</text>
<text x="346.7" y="35.2">GENERAL NOTES:</text>
<text x="209" y="37.7">4.07 m³</text>
<text x="241.1" y="37.7">10181.31 kg</text>
<text x="96" y="43.7">MF</text>
<text x="349.6" y="47.3">GRADE OF CONCRETE</text>
<text x="395.5" y="47.3">- M40</text>
<text x="40.3" y="50.8" transform="rotate(-90 40.3 50.8)">100</text>
<text x="219.2" y="48.9">Insert Schedule</text>
<text x="32.3" y="54.8" transform="rotate(-90 32.3 54.8)">200</text>
<text x="40.3" y="57.6" transform="rotate(-90 40.3 57.6)">100</text>
<text x="199.3" y="57">Ref No.</text>
<text x="226.3" y="57">Type</text>
<text x="251.1" y="57">Count</text>
<text x="349.6" y="54.6">GRADE OF STEEL</text>
<text x="395.5" y="54.6">- Fe500</text>
<text x="203" y="62.5">N1</text>
<text x="218.1" y="62.5">RR-SA-10.0-300</text>
<text x="254.7" y="62.5">2</text>
<text x="349.6" y="62.3">STRIPPING STRENGTH</text>
<text x="395.5" y="62.3">- M20</text>
<text x="202.7" y="68">N2</text>
<text x="218.7" y="68">RR-SA-2.5-200</text>
<text x="254.7" y="68">8</text>
<text x="346.7" y="69.9">COVER</text>
<text x="202.7" y="73.5">N3</text>
<text x="218.7" y="73.5">RR-SA-3.0-200</text>
<text x="254.7" y="73.5">4</text>
<text x="351.8" y="76.8">WALL</text>
<text x="397.8" y="76.8">- 30mm</text>
<text x="202.6" y="79">N4</text>
<text x="215.6" y="79">60 mm dowel tube</text>
<text x="254.7" y="79">5</text>
<text x="351.8" y="83.5">CORBEL</text>
<text x="397.8" y="83.5">- 25mm</text>
<text x="94.1" y="87.9">2256</text>
<text x="58.5" y="95.9">430</text>
<text x="94.4" y="95.9">1396</text>
<text x="131.6" y="95.9">430</text>
<text x="151.1" y="91.2">LENGTH/LEDGE</text>
<text x="206.4" y="90.9">U Bar &amp; Projecting Bar Schedule</text>
<text x="349.6" y="91.6">ALL DIMENSIONS ARE IN MM</text>
<text x="151.1" y="99.2">N1</text>
<text x="199.4" y="99">Ref.No</text>
<text x="219.9" y="99">Bar Diameter</text>
<text x="249.3" y="99">Quantity</text>
<text x="53.2" y="103.9">150</text>
<text x="63.6" y="103.9">378</text>
<text x="83.1" y="103.9">600</text>
<text x="107.1" y="103.9">600</text>
<text x="126.7" y="103.9">378</text>
<text x="137.5" y="103.9">150</text>
<text x="151.1" y="107.2">N15</text>
<text x="201.9" y="104.5">N11</text>
<text x="225.4" y="104.5">8 mm</text>
<text x="253.9" y="104.5">92</text>
<text x="346.7" y="102.5">LEGENDS:</text>
<text x="52.2" y="112">100</text>
<text x="85.1" y="112">T8@200mm C/C</text>
<text x="138.5" y="112">100</text>
<text x="201.7" y="110">N12</text>
<text x="225.4" y="110">8 mm</text>
<text x="254.2" y="110">12</text>
<text x="349.6" y="110.8">ERECTION MARK</text>
<text x="384.3" y="110.8">-</text>
<text x="151.1" y="115.2">N12</text>
<text x="349.6" y="119.1">MOULD FACE</text>
<text x="384.2" y="119.1">-</text>
<text x="399.1" y="119.7">MF</text>
<text x="35.4" y="124.6" transform="rotate(-90 35.4 124.6)">100</text>
<text x="214.9" y="122">Dowel Bar Schedule</text>
<text x="19.4" y="128.3" transform="rotate(-90 19.4 128.3)">200</text>
<text x="27.4" y="128.3" transform="rotate(-90 27.4 128.3)">200</text>
<text x="35.4" y="131.1" transform="rotate(-90 35.4 131.1)">100</text>
<text x="43.4" y="128.3" transform="rotate(-90 43.4 128.3)">200</text>
<text x="198.2" y="129.6">Ref.No</text>
<text x="216.3" y="129.6">Bar Diameter</text>
<text x="248.9" y="129.6">Count</text>
<text x="27.4" y="136.4" transform="rotate(-90 27.4 136.4)">200</text>
<text x="200.5" y="134.4">N15</text>
<text x="221.2" y="134.4">20 mm</text>
<text x="252.5" y="134.4">5</text>
<text x="43.4" y="140.8" transform="rotate(-90 43.4 140.8)">420</text>
<text x="196.3" y="149.3">NOTE: FOR REINFORCEMENT DETAILS</text>
<text x="208.8" y="153.3">REFER PW-GF-30</text>
<text x="346.8" y="160.9">CONTRACTOR -:</text>
<text x="359.3" y="167.3">VME Precast Products</text>
<text x="46.2" y="175.9">70</text>
<text x="51.4" y="175.9">10</text>
<text x="56.5" y="175.9">120</text>
<text x="210.3" y="179.4">300</text>
<text x="234.6" y="179.4">15</text>
<text x="64.4" y="186.1" transform="rotate(-90 64.4 186.1)">40</text>
<text x="126.6" y="186.2" transform="rotate(-45 126.6 186.2)">14</text>
<text x="346.8" y="190.7">STRUCTURAL CONSULTANT -:</text>
<text x="146.5" y="192" transform="rotate(-90 146.5 192)">10</text>
<text x="199.4" y="195.5" transform="rotate(-90 199.4 195.5)">300</text>
<text x="241.6" y="195.5" transform="rotate(-90 241.6 195.5)">300</text>
<text x="357.7" y="197.1">ES STRUCTURAL CONSULTANT</text>
<text x="131.5" y="202.7">10</text>
<text x="39.3" y="212.7">TOP NOTCH DETAIL</text>
<text x="113.4" y="213">TYPICAL CHAMFER DETAIL</text>
<text x="209.3" y="213.6">RECESS DETAIL</text>
<text x="52.9" y="232.3">40</text>
<text x="131.2" y="237.3">10</text>
<text x="220.1" y="237.1">10</text>
<text x="232.8" y="237.1">110</text>
<text x="247.1" y="237.1">10</text>
<text x="42.1" y="240.5">400</text>
<text x="52.9" y="240.5">40</text>
<text x="188.7" y="240.8">10</text>
<text x="196" y="240.8">55</text>
<text x="203.3" y="240.8">10</text>
<text x="240" y="243.7">A</text>
<text x="254.4" y="244.5" transform="rotate(-90 254.4 244.5)">10</text>
<text x="63.5" y="250.7" transform="rotate(-90 63.5 250.7)">80</text>
<text x="71.9" y="251.7" transform="rotate(-90 71.9 251.7)">60</text>
<text x="122.3" y="246.9" transform="rotate(-90 122.3 246.9)">10</text>
<text x="63.5" y="257.3" transform="rotate(-90 63.5 257.3)">86</text>
<text x="71.9" y="256.3" transform="rotate(-90 71.9 256.3)">10</text>
<text x="122.3" y="254.7" transform="rotate(-90 122.3 254.7)">20</text>
<text x="142.4" y="254.7" transform="rotate(-90 142.4 254.7)">40</text>
<text x="216.3" y="252.4" transform="rotate(-90 216.3 252.4)">25</text>
<text x="260.5" y="253" transform="rotate(-90 260.5 253)">55</text>
<text x="346" y="254.5">DRAWING TITLE</text>
<text x="374.6" y="254.5">-:</text>
<text x="71.9" y="262.7" transform="rotate(-90 71.9 262.7)">130</text>
<text x="122.3" y="261.9" transform="rotate(-90 122.3 261.9)">10</text>
<text x="187.5" y="262.2">SECTION A-A</text>
<text x="239.5" y="261.3">A</text>
<text x="254.4" y="260.2" transform="rotate(-90 254.4 260.2)">10</text>
<text x="32.3" y="269.2">NOTCH DETAIL</text>
<text x="63.5" y="264" transform="rotate(-90 63.5 264)">34</text>
<text x="229.9" y="265.4">PLAN</text>
<text x="66.4" y="275.4" transform="rotate(-90 66.4 275.4)">N11</text>
<text x="112.3" y="272.5">TYPICAL GROOVE DETAIL</text>
<text x="195.4" y="273.3">TYPICAL SHEAR KEY DETAIL</text>
<text x="74.9" y="281.5" transform="rotate(-90 74.9 281.5)">NOTCH</text>
<text x="404.6" y="288.4">GF</text>
</g>
<text font-size="3.4" x="405.1" y="276.9">A3</text>
<g font-size="3.2">
<text x="348.5" y="260.9">PW-GF-10-MOULD DRAWING</text>
<text x="405.5" y="282.4">1</text>
</g>
<g font-size="3">
<text x="359.3" y="172.9">Arihant Esta, 2g2, 2</text>
<text x="388.8" y="172.9">floor,</text>
<text x="359.3" y="176.2">No.370, Church Road, Mogappair East,</text>
<text x="359.3" y="179.5">Chennai-600037.</text>
<text x="359.3" y="182.8">Tel:+91- 98400 - 41400 / 90802 - 22066</text>
<text x="357.7" y="201.1">B167, 12th cross street, Jawahar Nagar,</text>
<text x="357.7" y="204.4">Palayamkottai, Tirunelveli-627007</text>
<text x="357.7" y="207.8">Cell No: +91 9865803764</text>
<text x="345.1" y="270.9">JOB NO. :</text>
<text x="360.7" y="271.1">ESP24075</text>
<text x="384.8" y="271.4">DRAWN BY:-</text>
<text x="404.8" y="271.4">AR</text>
<text x="345.1" y="276.8">ELEMENT NO. :</text>
<text x="367.7" y="276.8">PW-GF-10</text>
<text x="384.8" y="276.8">SHEET SIZE:-</text>
<text x="345.1" y="282.4">DWG. NO. :</text>
<text x="345.1" y="287.7">SCALE :</text>
<text x="359.7" y="287.7">As indicated</text>
<text x="361.9" y="282.4">PW-GF-10(M2)</text>
<text x="384.8" y="282.4">REV.NO:-</text>
<text x="384.8" y="288">LEVEL. :</text>
</g>
<g font-size="2.8">
<text x="92.3" y="76.8">1 : 25</text>
<text x="92.3" y="159.7">1 : 25</text>
<text x="204.9" y="205.9">ELEVATION</text>
<text x="229.8" y="205.9">SECTION</text>
</g>
<g font-size="2.5">
<text x="347.4" y="232">1</text>
<text x="353.6" y="232">26-05-25</text>
<text x="372" y="232">FOR APPROVAL</text>
<text x="345.9" y="238.6">Rev</text>
<text x="347.4" y="235.3">0</text>
<text x="353.6" y="235.3">12-05-25</text>
<text x="355.9" y="238.6">Date</text>
<text x="372" y="235.3">FOR APPROVAL</text>
<text x="375.3" y="238.6">Description</text>
<text x="398.2" y="238.6">Chkd</text>
<text x="406" y="238.6">Appd.</text>
<text x="366" y="245.4">REVISION SCHEDULE</text>
</g>
<g font-size="2.1">
<text x="399.5" y="232">PK</text>
<text x="407" y="232">PRC</text>
<text x="399.5" y="235.2">PK</text>
<text x="407" y="235.2">PRC</text>
</g>
<text font-size="2" x="385.7" y="172">nd</text>
</svg>
